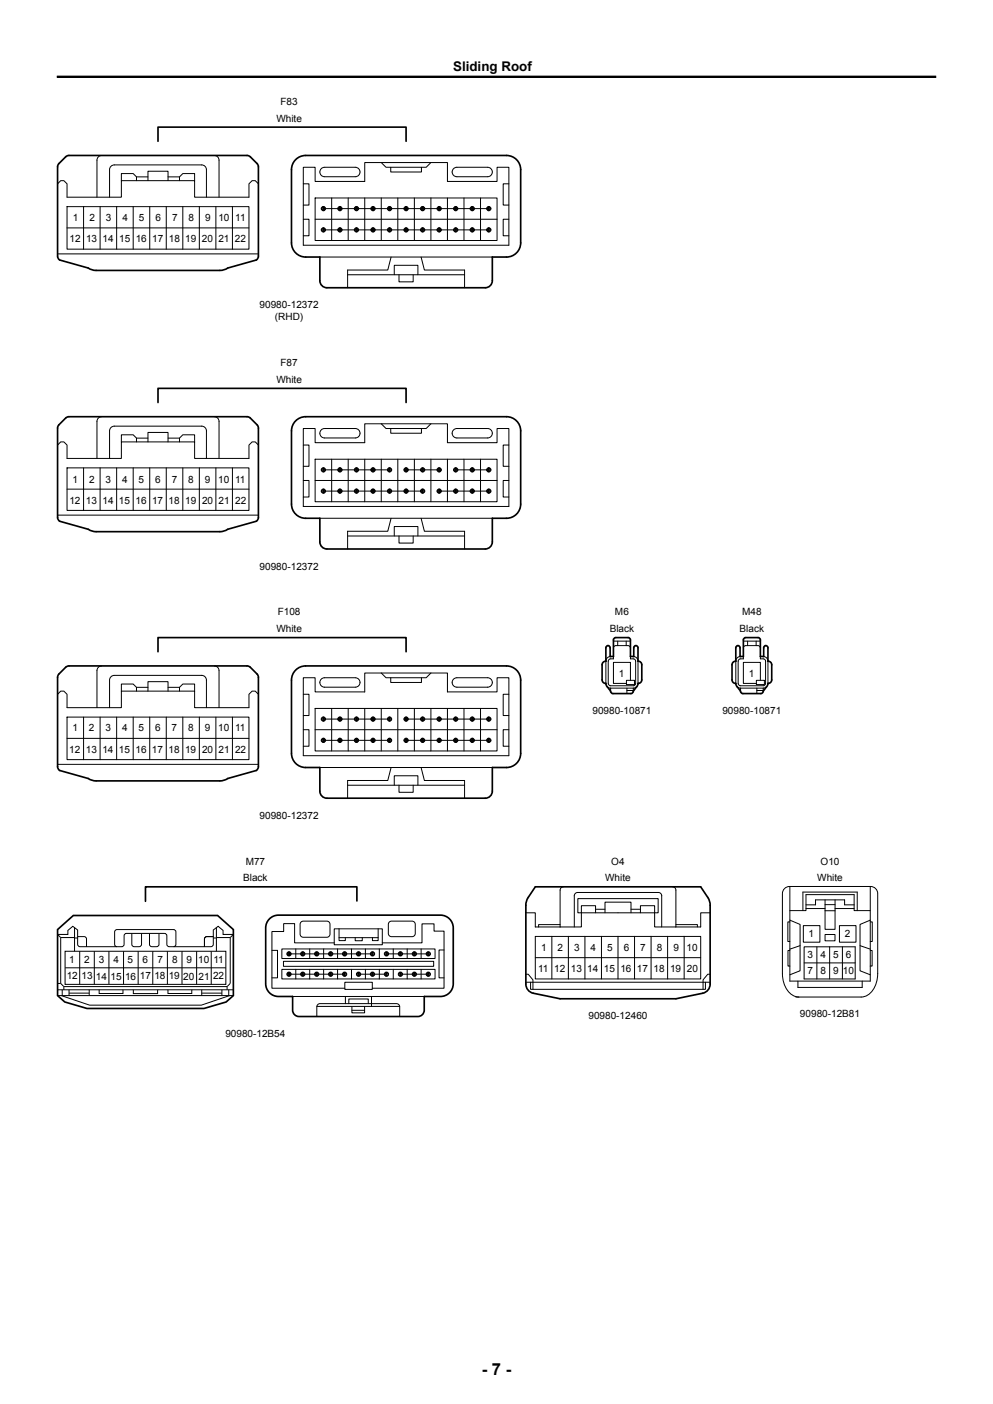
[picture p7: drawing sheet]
<svg xmlns="http://www.w3.org/2000/svg" width="210mm" height="297mm" viewBox="0 0 210 297" stroke-linecap="round" stroke-linejoin="round" font-family="sans-serif">
<g fill="none" stroke="#000" stroke-width=".21">
<path d="M12.2 38.9l.6-.7h.7l.7 .7v2.8h11.5v-3.5h15.5v3.5h11.5v-2.8l.6-.7h.7l.6 .7M21.5 32.9a1 1 0 0 0-1 1v7.8M28.9 38.2v-.8l-.7-.7h-2.5v1.5M28.9 37.4h2.4M31.3 38.2v-2h4.2v2M35.5 37.4h2.5M38 38.2v-.8l.7-.7h2.5v1.5M45.3 32.9a1 1 0 0 1 1 1v7.8M64.1 35.4h2.5v3h10.5v-4h17.5v4h10.5v-3h2.5v16.5h-43.5zM64.1 38.9h1.2v4.5h-1.2M67.9 35.7l.7-.3h6.5a1 1 0 0 1 1 1 1 1 0 0 1-1 1h-6.5a1 1 0 0 1-.9-.6 1 1 0 0 1 .2-1.1zM80.6 34.4l1 1h8.5l1-1"/>
<path d="M82.6 35.4v1h6.5v-1M95.9 35.7l.7-.3h6.5a1 1 0 0 1 1 1 1 1 0 0 1-1 1h-6.5a1 1 0 0 1-.9-.6 1 1 0 0 1 .2-1.1zM107.6 38.9h-1.2v4.5h1.2M12.2 53.7h42.4M14.2 43.7h38.5v9h-38.5zM14.2 48.2h38.5M17.7 43.7v9M21.2 43.7v9M23.2 41.7v-5.8a1 1 0 0 1 1-1h18.5a1 1 0 0 1 1 1v5.8M24.7 43.7v9M28.2 43.7v9M31.7 43.7v9"/>
<path d="M35.2 43.7v9M38.7 43.7v9M42.2 43.7v9M45.7 43.7v9M49.2 43.7v9M64.1 46.4h1.2v3.5h-1.2M66.6 41.9h38.5v9h-38.5zM66.6 46.4h38.5M67.6 54.4h36.5M68.3 44.4v-.6h.2v.6M68.3 48.9v-.6h.2v.6M68.4 44.1h35"/>
<path d="M68.4 48.6h35M70.1 41.9v9M71.8 44.4v-.6h.2v.6M71.8 48.9v-.6h.2v.6M73.5 58.1h24.7M73.6 41.9v9M75.3 44.4v-.6h.2v.6M75.3 48.9v-.6h.2v.6M77.1 41.9v9M78.8 44.4v-.6h.2v.6M78.8 48.9v-.6h.2v.6M80.6 41.9v9"/>
<path d="M82.3 44.4v-.6h.2v.6M82.3 48.9v-.6h.2v.6M82.7 54.4l-.7 2.7h-8.5v3.8M83.4 58.1v-2h5v2M84.1 41.9v9M84.4 58.1v1.5h3v-1.5M85.8 44.4v-.6h.2v.6M85.8 48.9v-.6h.2v.6M87.6 41.9v9M89.1 54.4l.7 2.7h8.4v3.8M89.3 44.4v-.6h.2v.6M89.3 48.9v-.6h.2v.6"/>
<path d="M91.1 41.9v9M92.8 44.4v-.6h.2v.6M92.8 48.9v-.6h.2v.6M94.6 41.9v9M96.3 44.4v-.6h.2v.6M96.3 48.9v-.6h.2v.6M98.1 41.9v9M99.8 44.4v-.6h.2v.6M99.8 48.9v-.6h.2v.6M100.3 48.6a.45 .45 0 0 1-.6 .4 .45 .45 0 0 1-.2-.7 .45 .45 0 0 1 .8 .1v.2M100.3 44.1a.45 .45 0 0 0-.6-.4 .45 .45 0 0 0-.2 .7 .45 .45 0 0 0 .8 0v-.3M101.6 41.9v9"/>
<path d="M103.3 44.4v-.6h.2v.6M103.3 48.9v-.6h.2v.6M107.6 46.4h-1.2v3.5h1.2M12.2 94.1l.6-.6h.7l.7 .6v2.9h11.5v-3.5h15.5v3.5h11.5v-2.9l.6-.6h.7l.6 .6M14.2 99h38.5v9h-38.5zM17.7 99v9M21.2 99v9M21.5 88.1a1 1 0 0 0-1 1v7.9M23.2 97v-5.9a1 1 0 0 1 1-1h18.5a1 1 0 0 1 1 1v5.9M24.7 99v9M28.2 99v9M28.9 93.5v-.8l-.7-.7h-2.5v1.5"/>
<path d="M28.9 92.7h2.4M31.3 93.5v-2h4.2v2M31.7 99v9M35.2 99v9M35.5 92.7h2.5M38 93.5v-.8l.7-.7h2.5v1.5M38.7 99v9M42.2 99v9M45.3 88.1a1 1 0 0 1 1 1v7.9M45.7 99v9M49.2 99v9M64.1 90.6h2.5v3h10.5v-4h17.5v4h10.5v-3h2.5v16.5h-43.5z"/>
<path d="M64.1 94.1h1.2v4.5h-1.2M66.6 97.1h38.5v9h-38.5zM67.9 90.9l.7-.3h6.5a1 1 0 0 1 1 1 1 1 0 0 1-1 1h-6.5a1 1 0 0 1-.9-.6 1 1 0 0 1 .2-1.1zM68.3 99.7v-.6h.2v.6M68.4 99.4h14M70.1 97.1v9M71.8 99.7v-.6h.2v.6M73.6 97.1v9M75.3 99.7v-.6h.2v.6M77.1 97.1v9M78.8 99.7v-.6h.2v.6M80.6 89.6l1 1h8.5l1-1"/>
<path d="M80.6 97.1v9M82.3 99.7v-.6h.2v.6M82.6 90.6v1h6.5v-1M84.1 97.1v9M85.8 99.7v-.6h.2v.6M85.9 99.4h7M87.6 97.1v9M89.3 99.7v-.6h.2v.6M91.1 97.1v9M92.8 99.7v-.6h.2v.6M94.6 97.1v9M95.9 90.9l.7-.3h6.5a1 1 0 0 1 1 1 1 1 0 0 1-1 1h-6.5a1 1 0 0 1-.9-.6 1 1 0 0 1 .2-1.1z"/>
<path d="M96.3 99.7v-.6h.2v.6M96.4 99.4h7M98.1 97.1v9M99.8 99.7v-.6h.2v.6M100.3 99.4a.45 .45 0 0 0-.6-.4 .45 .45 0 0 0-.2 .7 .45 .45 0 0 0 .8-.1v-.2M101.6 97.1v9M103.3 99.7v-.6h.2v.6M107.6 94.1h-1.2v4.5h1.2M12.2 109h42.4M14.2 103.5h38.5M64.1 101.6h1.2v3.5h-1.2M66.6 101.6h38.5"/>
<path d="M67.6 109.6h36.5M68.3 104.2v-.6h.2v.6M68.4 103.9h21M71.8 104.2v-.6h.2v.6M73.5 113.4h24.7M75.3 104.2v-.6h.2v.6M78.8 104.2v-.6h.2v.6M82.3 104.2v-.6h.2v.6M82.7 109.6l-.7 2.8h-8.5v3.7M83.4 113.4v-2h5v2M84.4 113.4v1.5h3v-1.5M85.8 104.2v-.6h.2v.6"/>
<path d="M89.1 109.6l.7 2.8h8.4v3.7M89.3 104.2v-.6h.2v.6M92.8 104.2v-.6h.2v.6M92.9 103.9h10.5M96.3 104.2v-.6h.2v.6M99.8 104.2v-.6h.2v.6M100.3 103.9a.45 .45 0 0 1-.6 .4 .45 .45 0 0 1-.2-.7 .45 .45 0 0 1 .8 .1v.2M103.3 104.2v-.6h.2v.6M107.6 101.6h-1.2v3.5h1.2M129 138.9a.99 .99 0 0 0-.9 1v4.7M129.7 138.9v.5h-.8l-.3 .5 .1 4.9 .4 .3h4.8l.5-.3v-.2v-4.7l-.2-.5h-.9v-.5M129.7 135.6h3.6"/>
<path d="M130.6 135.6v1M132.4 135.6v1M133.3 137.1l-.2-.5h-.3h-2.6l-.4 .2-.1 .3M134 138.9a.99 .99 0 0 1 .9 1v4.7M156.5 138.9a.99 .99 0 0 0-.9 1v4.7M157.2 138.9v.5h-.8l-.3 .5 .1 4.9 .4 .3h4.8l.4-.3 .1-.2v-4.7l-.2-.5h-.9v-.5M157.2 135.6h3.6M158.1 135.6v1M159.9 135.6v1M160.8 137.1l-.2-.5h-.3h-2.6l-.4 .2-.1 .3M161.5 138.9a.99 .99 0 0 1 .9 1v4.7M12.2 146.9l.6-.7h.7l.7 .7v2.8h11.5v-3.5h15.5v3.5h11.5v-2.8l.6-.7h.7l.6 .7"/>
<path d="M14.2 151.7h38.5v9h-38.5zM14.2 156.2h38.5M17.7 151.7v9M21.2 151.7v9M21.5 140.9a1 1 0 0 0-1 1v7.8M23.2 149.7v-5.8a1 1 0 0 1 1-1h18.5a1 1 0 0 1 1 1v5.8M24.7 151.7v9M28.2 151.7v9M28.9 146.2v-.8l-.7-.7h-2.5v1.5M28.9 145.4h2.4M31.3 146.2v-2h4.2v2M31.7 151.7v9"/>
<path d="M35.2 151.7v9M35.5 145.4h2.5M38 146.2v-.8l.7-.7h2.5v1.5M38.7 151.7v9M42.2 151.7v9M45.3 140.9a1 1 0 0 1 1 1v7.8M45.7 151.7v9M49.2 151.7v9M64.1 143.4h2.5v3h10.5v-4h17.5v4h10.5v-3h2.5v16.5h-43.5zM64.1 146.9h1.2v4.5h-1.2M64.1 154.4h1.2v3.5h-1.2M66.6 149.9h38.5v9h-38.5z"/>
<path d="M66.6 154.4h38.5M67.9 143.7l.7-.3h6.5a1 1 0 0 1 1 1 1 1 0 0 1-1 1h-6.5a1 1 0 0 1-.9-.6 1 1 0 0 1 .2-1.1zM68.3 152.4v-.6h.2v.6M68.3 156.9v-.6h.2v.6M68.4 152.1h14M68.4 156.6h14M70.1 149.9v9M71.8 152.4v-.6h.2v.6M71.8 156.9v-.6h.2v.6M73.6 149.9v9M75.3 152.4v-.6h.2v.6M75.3 156.9v-.6h.2v.6"/>
<path d="M77.1 149.9v9M78.8 152.4v-.6h.2v.6M78.8 156.9v-.6h.2v.6M80.6 142.4l1 1h8.5l1-1M80.6 149.9v9M82.3 152.4v-.6h.2v.6M82.3 156.9v-.6h.2v.6M82.6 143.4v1h6.5v-1M84.1 149.9v9M85.8 152.4v-.6h.2v.6M85.8 156.9v-.6h.2v.6M85.9 152.1h17.5"/>
<path d="M85.9 156.6h17.5M87.6 149.9v9M89.3 152.4v-.6h.2v.6M89.3 156.9v-.6h.2v.6M91.1 149.9v9M92.8 152.4v-.6h.2v.6M92.8 156.9v-.6h.2v.6M94.6 149.9v9M95.9 143.7l.7-.3h6.5a1 1 0 0 1 1 1 1 1 0 0 1-1 1h-6.5a1 1 0 0 1-.9-.6 1 1 0 0 1 .2-1.1zM96.3 152.4v-.6h.2v.6M96.3 156.9v-.6h.2v.6M98.1 149.9v9"/>
<path d="M99.8 152.4v-.6h.2v.6M99.8 156.9v-.6h.2v.6M100.3 156.6a.45 .45 0 0 1-.6 .4 .45 .45 0 0 1-.2-.7 .45 .45 0 0 1 .8 .1v.2M100.3 152.1a.45 .45 0 0 0-.6-.4 .45 .45 0 0 0-.2 .7 .45 .45 0 0 0 .8-.1v-.2M101.6 149.9v9M103.3 152.4v-.6h.2v.6M103.3 156.9v-.6h.2v.6M107.6 146.9h-1.2v4.5h1.2M107.6 154.4h-1.2v3.5h1.2M128.4 145.3l.7 .3M129.1 145.6h4.8M129.1 145.6v.6"/>
<path d="M132.5 143.9h1.7v.9h-1.7zM132.6 145.6v1.1M132.6 146.1h1.3M133.3 143.9v-3.8h-3.6v4.5h2.8M133.9 145.6v.6M134.6 145.3l-.7 .3M155.9 145.3l.7 .3M156.6 145.6h4.8M156.6 145.6v.6M160 143.9h1.7v.9h-1.7zM160.1 146.1h1.3M160.1 145.6v1.1"/>
<path d="M160.8 143.9v-3.8h-3.6v4.5h2.8M161.4 145.6v.6M162.1 145.3l-.7 .3M12.2 161.7h42.4M67.6 162.4h36.5M73.5 166.1h24.7M82.7 162.4l-.7 2.7h-8.5v3.8M83.4 166.1v-2h5v2M84.4 166.1v1.5h3v-1.5M89.1 162.4l.7 2.7h8.4v3.8M12.8 198.3l-.6-.6h2.2v-.9l1-.8 1 .7v3.1l.3 .4 .2 .1 9.1-.1 .2-.4 .1-2.1 .4-.2h8.3l.3 .5 .1 2 .4 .3h8.8l.4-.3 .1-.2v-3.1l1-.7 1.1 .8v.9h2.2l-.7 .6M12.8 198.3h3"/>
<path d="M12.8 198.3v9.7M15.8 196.2v5M15.8 198.4h.6M16.4 198.1h1.4l.4 .3 .1 1.9M27.9 197.5v2.3l.2 .4 .3 .1h1l.5-.3v-2.5M31.6 197.5v2.3l.3 .4 .2 .1h1l.5-.3v-2.5M45.1 198.1h-1.4l-.4 .3-.1 1.9M45.1 198.4h.7M45.8 198.3h2.9M45.8 196.2v5M48.7 198.3v9.7l-.7 .7M63.7 195.1l.4-.2h5a.67 .67 0 0 1 .7 .6v2.1a.67 .67 0 0 1-.7 .7h-5a.67 .67 0 0 1-.6-.7v-2.1z"/>
<path d="M70.7 196.5h10.2v3.4h-10.2zM70.7 199.5h-8.4v-4.1h-2.3v1.7h-2.5v12h15.4M71.7 196.5v2.5h1.3v-.6M71.7 198.4h8.3M75.1 198.4v.6h1.5v-.6M80 196.5v2.5h-1.2v-.6M80.9 199.5h8.3v-4.1h2.6v1.6h2.1v12.1h-15.2M82.3 195.1l.5-.2h4.3a.67 .67 0 0 1 .7 .6v2a.68 .68 0 0 1-.7 .6h-4.3a.67 .67 0 0 1-.7-.6v-2zM111.2 193.1h2v3h5.3M113.2 198.1h35v9h-35zM116.7 198.1v9M118.5 195.6h-4.6v.5"/>
<path d="M119.2 187.6a.7 .7 0 0 0-.7 .7v7.8M120.2 198.1v9M121.5 196.1v-6.6a.7 .7 0 0 1 .7-.7h17a.7 .7 0 0 1 .7 .7v6.6M122.9 193.1v-1.5h3v1.5M122.9 193.1h-.7v-3h17v3h-.8M122.9 193.1v3h-4.4M122.9 193.1h15.5M123.7 198.1v9M125.9 192.3h2M127.2 198.1v9M127.9 193.1v-2.3h5.5v2.3M130.7 198.1v9"/>
<path d="M133.4 192.3h2M134.2 198.1v9M135.4 193.1v-1.5h3v1.5M137.7 198.1v9M138.4 193.1v3h4.5M141.2 198.1v9M142.2 187.6a.7 .7 0 0 1 .7 .7v7.8M142.9 195.6h4.6v.5M144.7 198.1v9M150.2 193.1h-2v3h-5.3M167 195h-.4v4.2h.4M167 194.6l2.2 1v9.8l-2.2 .8"/>
<path d="M167 192.6h3.4v-3.4h10.2v3.4h3.4M167 187.5v20h17v-20M169.8 192.6v-3.9h11.5v3.9M169.9 195.8h3.5v3.5h-3.5zM170.4 192.2h4.1M170.4 191.4h2.1v-1h6.1v1h2M174.5 192.7h2.1M174.5 191.4h2.1M174.5 197.7h2.1v1.3h-2.1zM174.5 190.4v6.2h2.1v-6.2M176.6 192.2h4M177.5 195.8h3.5v3.5h-3.5z"/>
<path d="M184 195h.5v4.2h-.5M184 194.6l-2.1 1v9.8l2.1 .8M12.2 209.4h37.2M12.2 210.6h37.2M12.2 208h.6M12.8 208l.7 .7M13 210.6l5.9 2h23.7l6-2M13.2 209.4v1.2M13.5 208.7h34.5M13.5 208.7v.7M13.8 201.2h34v7h-34zM13.8 204.7h34"/>
<path d="M14.6 209.4v1.2M14.6 210.1h4.3M16.9 201.2v7M18.9 209.4v1.2M19.9 201.2v7M21 209.4v.8h5v-.8M23 201.2v7M24.7 200.3l-.2-.1-.3-.4v-2.7l.1-.2 .4-.3 12.3 .1 .2 .4v2.7l-.1 .2-.4 .3M26.1 201.2v7M28.2 209.4v.8h5.1v-.8M29.2 201.2v7M32.3 201.2v7"/>
<path d="M35.4 201.2v7M35.5 209.4v.8h5.1v-.8M38.5 201.2v7M41.6 201.2v7M42.7 210.1h4.2M42.7 209.4v1.2M44.7 201.2v7M46.9 209.4v1.2M48 208.7v.7M48.4 209.4v1.2M57.5 201h1.2v5.9h-1.2M59.6 200.7h32.4v2.1h-32.4z"/>
<path d="M59.6 205.1h32.4v2h-32.4zM59.9 203.4h31.8v1h-31.8zM61 202.1v-.6h.2v.6M61 206.4v-.6h.2v.6M61.1 206.1h11.8M61.1 201.8h17.7M61.9 210.8h27.8M62.6 200.7v2.1M62.6 205.1v2M63.9 202.1v-.6h.2v.6M63.9 206.4v-.6h.2v.6M65.5 200.7v2.1"/>
<path d="M65.5 205.1v2M66.9 202.1v-.6h.2v.6M66.9 206.4v-.6h.2v.6M67 215v-2a.68 .68 0 0 1 .7-.7h16.2a.68 .68 0 0 1 .6 .7v2M67 212.9h17.5M68.4 200.7v2.1M68.4 205.1v2M69.8 202.1v-.6h.2v.6M69.8 206.4v-.6h.2v.6M71.4 200.7v2.1M71.4 205.1v2M72.8 202.1v-.6h.2v.6"/>
<path d="M72.8 206.4v-.6h.2v.6M72.9 207.8h5.8v1.5h-5.8zM73 210.8v1.5M73.8 212.3v-1h4.1v1M74.3 200.7v2.1M74.3 205.1v2M74.4 212.9v1.4h2.7v-1.4M74.4 213.7h2.7M75.7 202.1v-.6h.2v.6M75.7 206.4v-.6h.2v.6M75.8 206.1h5.9M77.3 200.7v2.1"/>
<path d="M77.3 205.1v2M78.6 210.8v2.1M78.7 202.1v-.6h.2v.6M78.7 206.4v-.6h.2v.6M80.2 200.7v2.1M80.2 205.1v2M81.6 202.1v-.6h.2v.6M81.6 206.4v-.6h.2v.6M81.7 201.8h8.9M83.2 200.7v2.1M83.2 205.1v2M84.6 202.1v-.6h.2v.6"/>
<path d="M84.6 206.4v-.6h.2v.6M84.7 206.1h5.9M86.1 200.7v2.1M86.1 205.1v2M87.5 202.1v-.6h.2v.6M87.5 206.4v-.6h.2v.6M89.1 200.7v2.1M89.1 205.1v2M90.5 202.1v-.6h.2v.6M90.5 206.4v-.6h.2v.6M93.9 201h-1.1v5.9h1.1M111.2 206.1h.5l1 1.2v2"/>
<path d="M111.2 207.8h39M112.2 207.8v1.5h37v-1.5M113.2 202.6h35M150.2 206.1h-.5l-1 1.2v2M167 201.1h-.4v3.3h.4M168.3 210.9h13.8a4.1 4.1 0 0 0 3.5-4.1v-17.8a1.5 1.5 0 0 0-1.5-1.5h-17.1a1.5 1.5 0 0 0-1.5 1.5v16.9a4.8 4.8 0 0 0 2.8 4.9l.7 .1M168.7 207.5v1.4h13.6v-1.4M169.2 200l-2.2 .8M170.1 200.3h10.8v6.8h-10.8zM170.1 203.7h10.8M172.8 200.3v6.8M175.5 200.3v6.8"/>
<path d="M178.2 200.3v6.8M181.9 200l2.1 .8M184 201.1h.4v3.3h-.4"/>
<circle cx="68.4" cy="48.6" r=".45"/>
<circle cx="68.4" cy="48.6" r=".34"/>
<circle cx="68.4" cy="44.1" r=".45"/>
<circle cx="68.4" cy="44.1" r=".34"/>
<circle cx="71.9" cy="48.6" r=".45"/>
<circle cx="71.9" cy="48.6" r=".34"/>
<circle cx="71.9" cy="44.1" r=".45"/>
<circle cx="71.9" cy="44.1" r=".34"/>
<circle cx="75.4" cy="48.6" r=".45"/>
<circle cx="75.4" cy="48.6" r=".34"/>
<circle cx="75.4" cy="44.1" r=".45"/>
<circle cx="75.4" cy="44.1" r=".34"/>
<circle cx="78.9" cy="48.6" r=".45"/>
<circle cx="78.9" cy="48.6" r=".34"/>
<circle cx="78.9" cy="44.1" r=".45"/>
<circle cx="78.9" cy="44.1" r=".34"/>
<circle cx="82.4" cy="48.6" r=".45"/>
<circle cx="82.4" cy="48.6" r=".34"/>
<circle cx="82.4" cy="44.1" r=".45"/>
<circle cx="82.4" cy="44.1" r=".34"/>
<circle cx="85.9" cy="48.6" r=".45"/>
<circle cx="85.9" cy="48.6" r=".34"/>
<circle cx="85.9" cy="44.1" r=".45"/>
<circle cx="85.9" cy="44.1" r=".34"/>
<circle cx="89.4" cy="48.6" r=".45"/>
<circle cx="89.4" cy="48.6" r=".34"/>
<circle cx="89.4" cy="44.1" r=".45"/>
<circle cx="89.4" cy="44.1" r=".34"/>
<circle cx="92.9" cy="48.6" r=".45"/>
<circle cx="92.9" cy="48.6" r=".34"/>
<circle cx="92.9" cy="44.1" r=".45"/>
<circle cx="92.9" cy="44.1" r=".34"/>
<circle cx="96.4" cy="48.6" r=".45"/>
<circle cx="96.4" cy="48.6" r=".34"/>
<circle cx="96.4" cy="44.1" r=".45"/>
<circle cx="96.4" cy="44.1" r=".34"/>
<circle cx="99.9" cy="48.6" r=".34"/>
<circle cx="99.9" cy="44.1" r=".34"/>
<circle cx="103.4" cy="48.6" r=".45"/>
<circle cx="103.4" cy="48.6" r=".34"/>
<circle cx="103.4" cy="44.1" r=".45"/>
<circle cx="103.4" cy="44.1" r=".34"/>
<circle cx="68.4" cy="99.4" r=".45"/>
<circle cx="68.4" cy="99.4" r=".34"/>
<circle cx="71.9" cy="99.4" r=".45"/>
<circle cx="71.9" cy="99.4" r=".34"/>
<circle cx="75.4" cy="99.4" r=".45"/>
<circle cx="75.4" cy="99.4" r=".34"/>
<circle cx="78.9" cy="99.4" r=".45"/>
<circle cx="78.9" cy="99.4" r=".34"/>
<circle cx="82.4" cy="99.4" r=".45"/>
<circle cx="82.4" cy="99.4" r=".34"/>
<circle cx="85.9" cy="99.4" r=".45"/>
<circle cx="85.9" cy="99.4" r=".34"/>
<circle cx="89.4" cy="99.4" r=".45"/>
<circle cx="89.4" cy="99.4" r=".34"/>
<circle cx="92.9" cy="99.4" r=".45"/>
<circle cx="92.9" cy="99.4" r=".34"/>
<circle cx="96.4" cy="99.4" r=".45"/>
<circle cx="96.4" cy="99.4" r=".34"/>
<circle cx="99.9" cy="99.4" r=".34"/>
<circle cx="103.4" cy="99.4" r=".45"/>
<circle cx="103.4" cy="99.4" r=".34"/>
<circle cx="68.4" cy="103.9" r=".45"/>
<circle cx="68.4" cy="103.9" r=".34"/>
<circle cx="71.9" cy="103.9" r=".45"/>
<circle cx="71.9" cy="103.9" r=".34"/>
<circle cx="75.4" cy="103.9" r=".45"/>
<circle cx="75.4" cy="103.9" r=".34"/>
<circle cx="78.9" cy="103.9" r=".45"/>
<circle cx="78.9" cy="103.9" r=".34"/>
<circle cx="82.4" cy="103.9" r=".45"/>
<circle cx="82.4" cy="103.9" r=".34"/>
<circle cx="85.9" cy="103.9" r=".45"/>
<circle cx="85.9" cy="103.9" r=".34"/>
<circle cx="89.4" cy="103.9" r=".45"/>
<circle cx="89.4" cy="103.9" r=".34"/>
<circle cx="92.9" cy="103.9" r=".45"/>
<circle cx="92.9" cy="103.9" r=".34"/>
<circle cx="96.4" cy="103.9" r=".45"/>
<circle cx="96.4" cy="103.9" r=".34"/>
<circle cx="99.9" cy="103.9" r=".34"/>
<circle cx="103.4" cy="103.9" r=".45"/>
<circle cx="103.4" cy="103.9" r=".34"/>
<circle cx="68.4" cy="156.6" r=".45"/>
<circle cx="68.4" cy="156.6" r=".34"/>
<circle cx="68.4" cy="152.1" r=".45"/>
<circle cx="68.4" cy="152.1" r=".34"/>
<circle cx="71.9" cy="156.6" r=".45"/>
<circle cx="71.9" cy="156.6" r=".34"/>
<circle cx="71.9" cy="152.1" r=".45"/>
<circle cx="71.9" cy="152.1" r=".34"/>
<circle cx="75.4" cy="156.6" r=".45"/>
<circle cx="75.4" cy="156.6" r=".34"/>
<circle cx="75.4" cy="152.1" r=".45"/>
<circle cx="75.4" cy="152.1" r=".34"/>
<circle cx="78.9" cy="156.6" r=".45"/>
<circle cx="78.9" cy="156.6" r=".34"/>
<circle cx="78.9" cy="152.1" r=".45"/>
<circle cx="78.9" cy="152.1" r=".34"/>
<circle cx="82.4" cy="156.6" r=".45"/>
<circle cx="82.4" cy="156.6" r=".34"/>
<circle cx="82.4" cy="152.1" r=".45"/>
<circle cx="82.4" cy="152.1" r=".34"/>
<circle cx="85.9" cy="156.6" r=".45"/>
<circle cx="85.9" cy="156.6" r=".34"/>
<circle cx="85.9" cy="152.1" r=".45"/>
<circle cx="85.9" cy="152.1" r=".34"/>
<circle cx="89.4" cy="156.6" r=".45"/>
<circle cx="89.4" cy="156.6" r=".34"/>
<circle cx="89.4" cy="152.1" r=".45"/>
<circle cx="89.4" cy="152.1" r=".34"/>
<circle cx="92.9" cy="156.6" r=".45"/>
<circle cx="92.9" cy="156.6" r=".34"/>
<circle cx="92.9" cy="152.1" r=".45"/>
<circle cx="92.9" cy="152.1" r=".34"/>
<circle cx="96.4" cy="156.6" r=".45"/>
<circle cx="96.4" cy="156.6" r=".34"/>
<circle cx="96.4" cy="152.1" r=".45"/>
<circle cx="96.4" cy="152.1" r=".34"/>
<circle cx="99.9" cy="156.6" r=".34"/>
<circle cx="99.9" cy="152.1" r=".34"/>
<circle cx="103.4" cy="156.6" r=".45"/>
<circle cx="103.4" cy="156.6" r=".34"/>
<circle cx="103.4" cy="152.1" r=".45"/>
<circle cx="103.4" cy="152.1" r=".34"/>
<circle cx="61.1" cy="206.1" r=".45"/>
<circle cx="61.1" cy="201.8" r=".45"/>
<circle cx="61.1" cy="201.8" r=".35"/>
<circle cx="61.1" cy="206.1" r=".35"/>
<circle cx="64" cy="206.1" r=".45"/>
<circle cx="64" cy="201.8" r=".45"/>
<circle cx="64" cy="201.8" r=".35"/>
<circle cx="64" cy="206.1" r=".35"/>
<circle cx="67" cy="206.1" r=".45"/>
<circle cx="67" cy="201.8" r=".45"/>
<circle cx="67" cy="201.8" r=".35"/>
<circle cx="67" cy="206.1" r=".35"/>
<circle cx="69.9" cy="206.1" r=".45"/>
<circle cx="69.9" cy="201.8" r=".45"/>
<circle cx="69.9" cy="201.8" r=".35"/>
<circle cx="69.9" cy="206.1" r=".35"/>
<circle cx="72.9" cy="206.1" r=".45"/>
<circle cx="72.9" cy="201.8" r=".45"/>
<circle cx="72.9" cy="206.1" r=".35"/>
<circle cx="72.9" cy="201.8" r=".35"/>
<circle cx="75.8" cy="206.1" r=".45"/>
<circle cx="75.8" cy="201.8" r=".45"/>
<circle cx="75.8" cy="201.8" r=".35"/>
<circle cx="75.8" cy="206.1" r=".35"/>
<circle cx="78.8" cy="206.1" r=".45"/>
<circle cx="78.8" cy="201.8" r=".45"/>
<circle cx="78.8" cy="201.8" r=".35"/>
<circle cx="78.8" cy="206.1" r=".35"/>
<circle cx="81.7" cy="201.8" r=".35"/>
<circle cx="81.7" cy="206.1" r=".35"/>
<circle cx="81.7" cy="206.1" r=".45"/>
<circle cx="81.7" cy="201.8" r=".45"/>
<circle cx="84.7" cy="206.1" r=".45"/>
<circle cx="84.7" cy="201.8" r=".45"/>
<circle cx="84.7" cy="201.8" r=".35"/>
<circle cx="84.7" cy="206.1" r=".35"/>
<circle cx="87.6" cy="206.1" r=".45"/>
<circle cx="87.6" cy="201.8" r=".45"/>
<circle cx="87.6" cy="201.8" r=".35"/>
<circle cx="87.6" cy="206.1" r=".35"/>
<circle cx="90.6" cy="201.8" r=".35"/>
<circle cx="90.6" cy="206.1" r=".35"/>
<circle cx="90.6" cy="206.1" r=".45"/>
<circle cx="90.6" cy="201.8" r=".45"/>
</g>
<g fill="none" stroke="#000" stroke-width=".35">
<path d="M13.9 33.2l.7-.3h37.6l.5 .1 1.7 1.6 .2 .7v18.9l-.1 .4-.3 .4-6 1.7-1 .4-.7 .1h-26.5l-7.4-2.2-.3-.4-.1-.4v-18.9l.3-.7zM33.4 29.9v-3h52.5v3M62.3 34a2.99 2.99 0 0 1 2.3-1.1h42.5a3 3 0 0 1 3 3v15.5a3 3 0 0 1-3 3h-3v5a1.5 1.5 0 0 1-1.5 1.5h-33.5a1.5 1.5 0 0 1-1.5-1.5v-5h-3a3 3 0 0 1-3-3v-15.5l.1-.7zM13.9 88.4l.7-.3h37.6l.5 .2 1.7 1.6 .2 .7v18.8l-.1 .5-.3 .4-6 1.7-1 .4-.7 .1-26.5-.1-7.4-2.1-.3-.4-.1-.5v-18.8l.3-.7zM33.4 85.2v-3h52.5v3M62.3 89.3a2.99 2.99 0 0 1 2.3-1.2h42.5a3 3 0 0 1 3 3v15.5a3 3 0 0 1-3 3h-3v5a1.5 1.5 0 0 1-1.5 1.5h-33.5a1.5 1.5 0 0 1-1.5-1.5v-5h-3a3 3 0 0 1-3-3v-15.5l.1-.6zM33.4 137.9v-3h52.5v3M129.8 135.1l.4-.2h2.6l.5 .2v3.8h.7v-1.9a.45 .45 0 0 1 .5-.4 .45 .45 0 0 1 .4 .4l.1 2.9a.75 .75 0 0 1 .7 .7v3.2a.75 .75 0 0 1-.8 .8 2.53 2.53 0 0 1-1 1.6v.3l-.5 .2h-3.8l-.2-.1-.3-.4a2.52 2.52 0 0 1-1-1.6 .75 .75 0 0 1-.8-.8v-3.2a.75 .75 0 0 1 .8-.7v-2.9a.45 .45 0 0 1 .5-.4 .45 .45 0 0 1 .4 .4v1.9h.7zM157.3 135.1l.4-.2h2.6l.4 .2 .1 3.8h.7v-1.9a.45 .45 0 0 1 .5-.4 .45 .45 0 0 1 .4 .4l.1 2.9a.75 .75 0 0 1 .7 .7v3.2a.75 .75 0 0 1-.8 .8 2.53 2.53 0 0 1-1 1.6l-.1 .3-.4 .2h-3.8l-.2-.1-.3-.4a2.52 2.52 0 0 1-1-1.6 .75 .75 0 0 1-.8-.8v-3.2a.75 .75 0 0 1 .8-.7v-2.9a.45 .45 0 0 1 .5-.4 .45 .45 0 0 1 .4 .4v1.9h.7zM13.9 141.2l.7-.3h37.6l.5 .1 1.7 1.6 .2 .7v18.9l-.1 .4-.3 .4-6 1.7-1 .4-.7 .1h-26.5l-7.4-2.2-.3-.4-.1-.4v-18.9l.3-.7zM62.3 142a2.99 2.99 0 0 1 2.3-1.1h42.5a3 3 0 0 1 3 3v15.5a3 3 0 0 1-3 3h-3v5a1.5 1.5 0 0 1-1.5 1.5h-33.5a1.5 1.5 0 0 1-1.5-1.5v-5h-3a3 3 0 0 1-3-3v-15.5l.1-.7zM12.2 196.6l3.3-2.9h30.5l3.4 2.9v14l-1.6 1.4-4.7 1.3h-24.7l-4.7-1.3-1.5-1.4z"/>
<path d="M57.2 194.2l1.1-.5 .6-.1h34.3a2.7 2.7 0 0 1 2.7 2.7v11.8a2.7 2.7 0 0 1-2.7 2.7h-3.5v2.9a1.35 1.35 0 0 1-1.3 1.3h-25.2a1.35 1.35 0 0 1-1.3-1.3v-2.9h-3a2.7 2.7 0 0 1-2.7-2.7v-11.8a2.7 2.7 0 0 1 1-2.1zM75.5 190.6v-3h-44.7v3.1M113.2 187.6h35l1.7 2.5 .3 1v17.1a1.98 1.98 0 0 1-1.6 1.9l-5.7 1.2h-24.4l-5.7-1.2a1.98 1.98 0 0 1-1.6-1.9v-17.1l.3-1z"/>
</g>
<path d="M12 16.3h186" fill="none" stroke="#000" stroke-width=".5"/>
<text font-size="3.5" x="101.9" y="290.9">- 7 -</text>
<text font-size="2.8" x="95.8" y="15.1">Sliding Roof</text>
<g font-size="2.1">
<text x="59.3" y="22.2">F83</text>
<text x="58.4" y="25.7">White</text>
<text x="15.4" y="46.7">1</text>
<text x="18.9" y="46.7">2</text>
<text x="22.4" y="46.7">3</text>
<text x="25.9" y="46.7">4</text>
<text x="29.4" y="46.7">5</text>
<text x="32.9" y="46.7">6</text>
<text x="36.4" y="46.7">7</text>
<text x="39.9" y="46.7">8</text>
<text x="43.4" y="46.7">9</text>
<text x="46.2" y="46.7">10</text>
<text x="49.8" y="46.7">11</text>
<text x="14.7" y="51.2">12</text>
<text x="18.2" y="51.2">13</text>
<text x="21.7" y="51.2">14</text>
<text x="25.2" y="51.2">15</text>
<text x="28.7" y="51.2">16</text>
<text x="32.2" y="51.2">17</text>
<text x="35.7" y="51.2">18</text>
<text x="39.2" y="51.2">19</text>
<text x="42.7" y="51.2">20</text>
<text x="46.2" y="51.2">21</text>
<text x="49.7" y="51.2">22</text>
<text x="54.9" y="65.2">90980-12372</text>
<text x="58.1" y="67.8">(RHD)</text>
<text x="59.3" y="77.5">F87</text>
<text x="58.4" y="81">White</text>
<text x="14.7" y="106.6">12</text>
<text x="15.3" y="102.1">1</text>
<text x="18.2" y="106.6">13</text>
<text x="18.8" y="102.1">2</text>
<text x="21.7" y="106.6">14</text>
<text x="22.3" y="102.1">3</text>
<text x="25.2" y="106.6">15</text>
<text x="25.8" y="102.1">4</text>
<text x="28.7" y="106.6">16</text>
<text x="29.3" y="102.1">5</text>
<text x="32.2" y="106.6">17</text>
<text x="32.8" y="102.1">6</text>
<text x="35.7" y="106.6">18</text>
<text x="36.3" y="102.1">7</text>
<text x="39.2" y="106.6">19</text>
<text x="39.8" y="102.1">8</text>
<text x="42.7" y="106.6">20</text>
<text x="43.3" y="102.1">9</text>
<text x="46.2" y="102.1">10</text>
<text x="46.2" y="106.6">21</text>
<text x="49.7" y="106.6">22</text>
<text x="49.7" y="102.1">11</text>
<text x="54.9" y="120.5">90980-12372</text>
<text x="58.7" y="130.2">F108</text>
<text x="130.1" y="130.2">M6</text>
<text x="156.9" y="130.2">M48</text>
<text x="58.4" y="133.7">White</text>
<text x="128.9" y="133.7">Black</text>
<text x="156.4" y="133.7">Black</text>
<text x="130.9" y="143.2">1</text>
<text x="158.3" y="143.2">1</text>
<text x="15.3" y="154.7">1</text>
<text x="18.8" y="154.7">2</text>
<text x="22.3" y="154.7">3</text>
<text x="25.8" y="154.7">4</text>
<text x="29.3" y="154.7">5</text>
<text x="32.8" y="154.7">6</text>
<text x="36.3" y="154.7">7</text>
<text x="39.8" y="154.7">8</text>
<text x="43.3" y="154.7">9</text>
<text x="46.1" y="154.7">10</text>
<text x="49.7" y="154.7">11</text>
<text x="125.3" y="151.1">90980-10871</text>
<text x="152.8" y="151.1">90980-10871</text>
<text x="14.7" y="159.2">12</text>
<text x="18.1" y="159.2">13</text>
<text x="21.6" y="159.2">14</text>
<text x="25.1" y="159.2">15</text>
<text x="28.6" y="159.2">16</text>
<text x="32.1" y="159.2">17</text>
<text x="35.6" y="159.2">18</text>
<text x="39.1" y="159.2">19</text>
<text x="42.7" y="159.2">20</text>
<text x="46.2" y="159.2">21</text>
<text x="49.7" y="159.2">22</text>
<text x="54.9" y="173.2">90980-12372</text>
<text x="52" y="182.9">M77</text>
<text x="129.3" y="182.9">O4</text>
<text x="173.5" y="182.9">O10</text>
<text x="51.4" y="186.4">Black</text>
<text x="128" y="186.4">White</text>
<text x="172.8" y="186.4">White</text>
<text x="14.6" y="203.8">1</text>
<text x="17.8" y="203.7">2</text>
<text x="20.9" y="203.8">3</text>
<text x="24" y="203.7">4</text>
<text x="27" y="203.7">5</text>
<text x="30.1" y="203.7">6</text>
<text x="33.3" y="203.8">7</text>
<text x="36.4" y="203.7">8</text>
<text x="39.4" y="203.7">9</text>
<text x="41.9" y="203.8">10</text>
<text x="45.1" y="203.7">11</text>
<text x="114.4" y="201.2">1</text>
<text x="117.9" y="201.2">2</text>
<text x="121.4" y="201.2">3</text>
<text x="124.9" y="201.2">4</text>
<text x="128.4" y="201.2">5</text>
<text x="131.9" y="201.2">6</text>
<text x="135.4" y="201.2">7</text>
<text x="138.9" y="201.2">8</text>
<text x="142.4" y="201.2">9</text>
<text x="145.2" y="201.2">10</text>
<text x="170.8" y="202.7">3</text>
<text x="171" y="198.3">1</text>
<text x="173.5" y="202.7">4</text>
<text x="176.2" y="202.7">5</text>
<text x="178.7" y="198.3">2</text>
<text x="178.9" y="202.7">6</text>
<text x="14.1" y="207.2">12</text>
<text x="17.2" y="207.2">13</text>
<text x="20.3" y="207.2">14</text>
<text x="23.4" y="207.2">15</text>
<text x="26.4" y="207.2">16</text>
<text x="29.6" y="207.2">17</text>
<text x="32.6" y="207.2">18</text>
<text x="35.7" y="207.2">19</text>
<text x="38.7" y="207.2">20</text>
<text x="42" y="207.2">21</text>
<text x="45.1" y="207.2">22</text>
<text x="113.8" y="205.6">11</text>
<text x="117.2" y="205.6">12</text>
<text x="120.7" y="205.6">13</text>
<text x="124.2" y="205.6">14</text>
<text x="127.7" y="205.6">15</text>
<text x="131.2" y="205.6">16</text>
<text x="134.7" y="205.6">17</text>
<text x="138.2" y="205.6">18</text>
<text x="141.7" y="205.6">19</text>
<text x="145.2" y="205.6">20</text>
<text x="170.8" y="206.1">7</text>
<text x="173.5" y="206.1">8</text>
<text x="176.2" y="206.1">9</text>
<text x="178.2" y="206.1">10</text>
<text x="124.5" y="215.7">90980-12460</text>
<text x="169.2" y="215.2">90980-12B81</text>
<text x="47.7" y="219.4">90980-12B54</text>
</g>
</svg>
